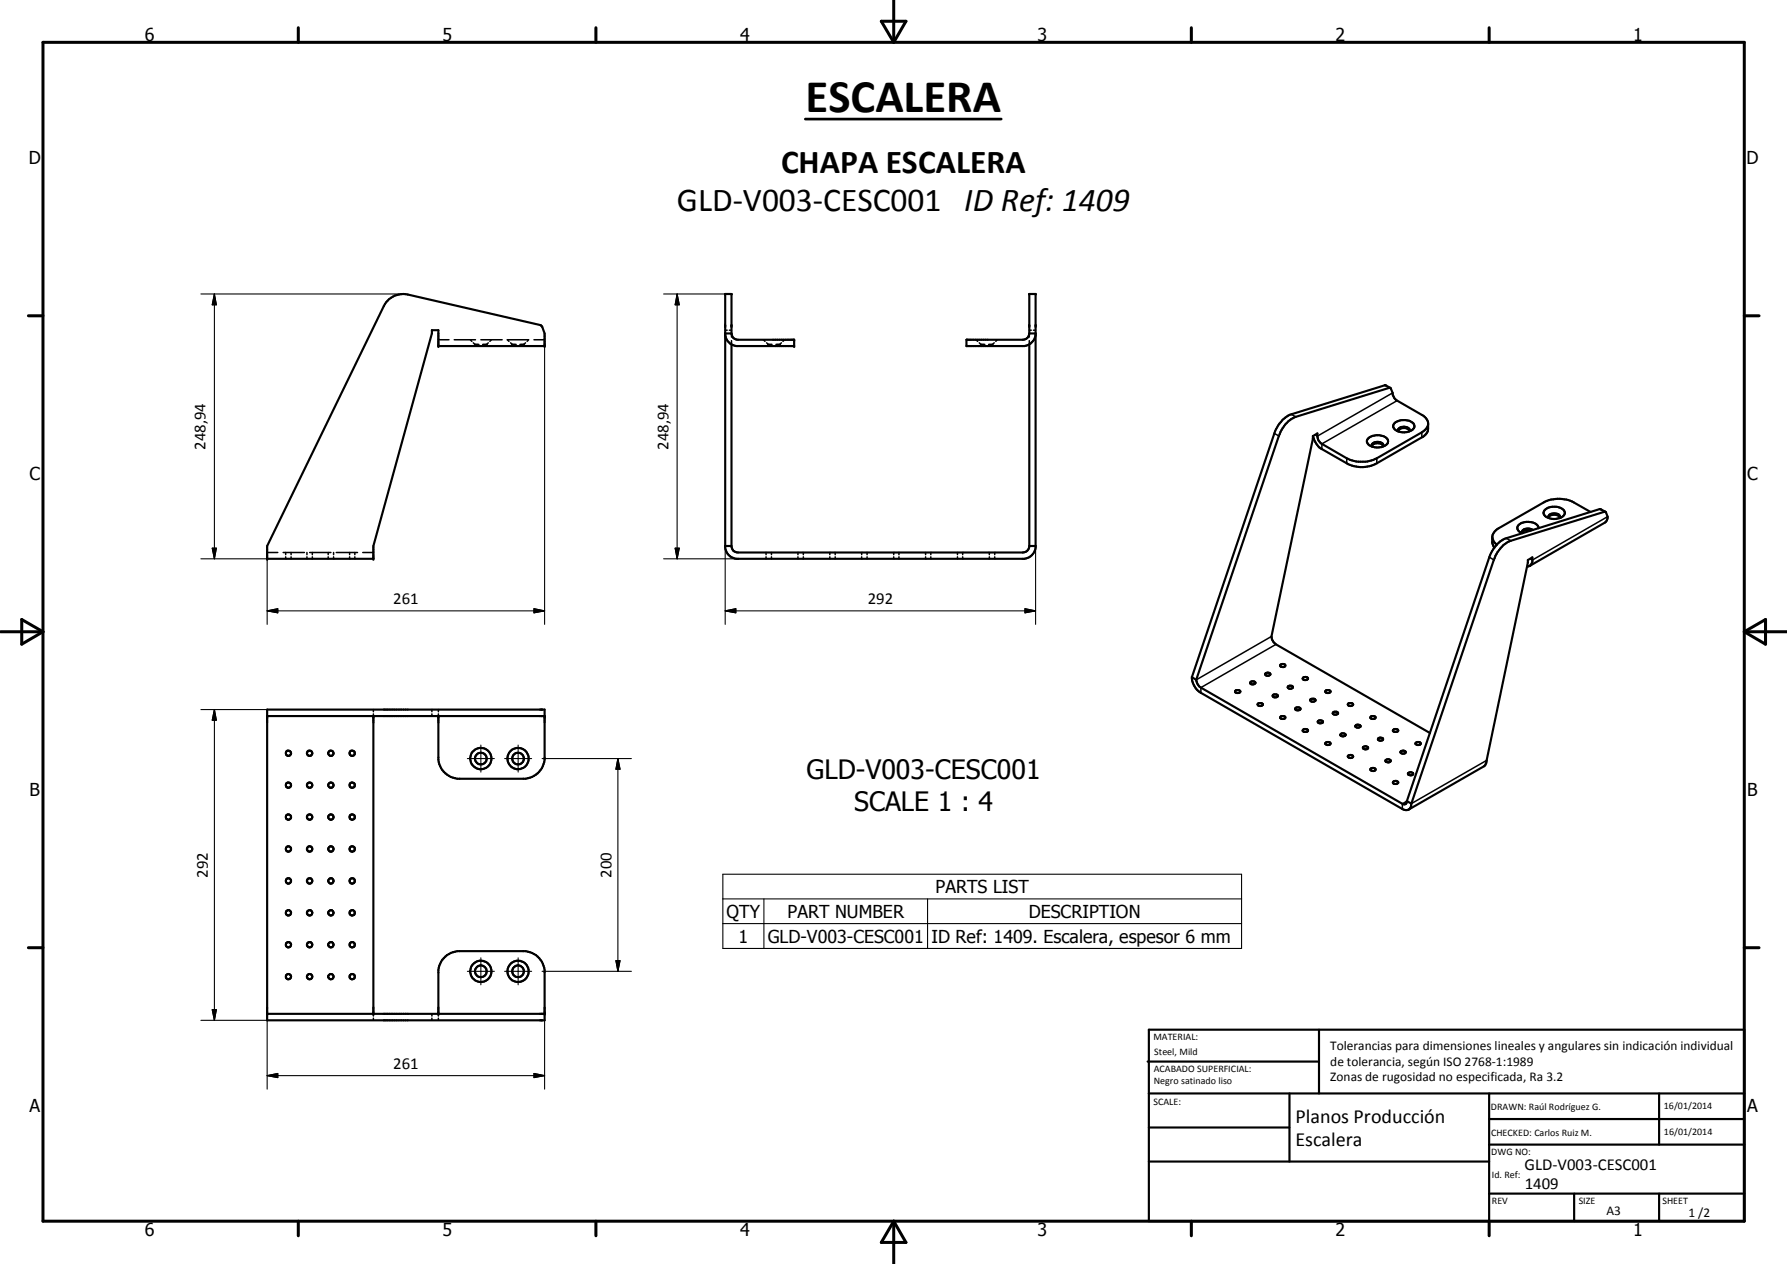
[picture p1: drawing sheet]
<svg xmlns="http://www.w3.org/2000/svg" width="420mm" height="297mm" viewBox="0 0 420 297" stroke-linecap="round" stroke-linejoin="round" font-family="sans-serif">
<g fill="none" stroke="#000" stroke-width=".51">
<path d="M91.1 70.7a5.2 5.2 0 0 1 4.8-1.5l31 7.2 .6 .4 .5 1.6v2.9h-24.9v-3.7h-1.6v.8l-13.7 49.9v3h-25v-3l27.4-56.4zM170.5 78.4h1.5M170.5 78.7l.6 1.5 .9 .7M172 78.4a1.45 1.45 0 0 0 1.5 1.4h13.2v1.5h-13.6l-1.1-.4M172 78.4v-9.3h-1.5v59.6a2.97 2.97 0 0 0 2.6 2.6h67.8a3.1 3.1 0 0 0 2.6-2.6v-59.6h-1.5v9.3M242 78.4a1.52 1.52 0 0 1-1.5 1.4h-13.3v1.5h13.7l1.1-.4M242 78.4h1.5M243.5 78.7l-.4 1.1-1.1 1.1M172 80.9v47.4M242 80.9v47.4M326.9 91.2l-1.2-.7-22.1 6.9a7 7 0 0 0-4 4.5l-19.4 57.2M328.1 99.2a3.5 3.5 0 0 1 4.3 .5 1.09 1.09 0 0 1-.8 1.6 3.3 3.3 0 0 1-4-.8v-.2a1.1 1.1 0 0 1 .5-1.1z"/>
<path d="M335.8 99.7l-.4 .9-1.1 1-10.6 6.1a7.8 7.8 0 0 1-7.1 0l-5.8-3.4a2.33 2.33 0 0 1-1.1-2.4l-1 .6v.6l-9.8 46.5 .2 .8 .9 1 36.2 20.9M308.7 102.4a5 5 0 0 0 1.8 3l6.1 3.5a7.4 7.4 0 0 0 7.1 0l10.9-6.3 .8-.7a2.84 2.84 0 0 0 .3-2.8l-.5-.9-.5-.5-6.6-3.9a1.8 1.8 0 0 1-.7-1.5l-.4-1.1-.2-.1-22.1 6.9a7.3 7.3 0 0 0-4 4.4l-19.4 57.4M321.7 103a3.2 3.2 0 0 1 4.6 .5l.1 .2a1.96 1.96 0 0 1-2.4 1.5 2.12 2.12 0 0 1-2.6-1.6zM322.5 104.8a1.76 1.76 0 0 1 2.7 0M322.6 104.9l-.1-.1a1.16 1.16 0 0 1 1.5-1 .9 .9 0 0 1 1.2 1.1M328.7 101.2a1.73 1.73 0 0 1 2.7 0M328.7 101.2v-.3a1.84 1.84 0 0 1 2.7 0v.3M328.7 101.2l.1 .2M331.4 101.2l-.1 .2M363.3 119.8a3.4 3.4 0 0 1 4.5 .3 1.36 1.36 0 0 1-1.5 1.7 2.92 2.92 0 0 1-3.4-1.2zM170.5 128.3h1.5M172 128.3a1.45 1.45 0 0 0 1.5 1.5h67a1.52 1.52 0 0 0 1.5-1.5"/>
<path d="M242 128.3h1.5M350.8 126.2a3.2 3.2 0 0 0 .6 2.5M351.4 128.7l-1.2 2.2-19.4 57.4M357.9 125.1l.1 .2M359.7 133l17.6-10.2 .5-.5 .2-.6-.5-1.4h-.3l-22 6.8a7.3 7.3 0 0 0-4 4.5l-19.4 57.2M359.7 133l.3-.4a2.01 2.01 0 0 0 .3-1.6l-1.1 .6v.6l-10 47.5-.3 .4-17.7 10.1M359.7 133l-.6 .1M360 124.6a1.9 1.9 0 0 0-2.1 .5M360.4 124.5a1.79 1.79 0 0 0-2.6 .5l.1 .1M361.7 124.1a1.96 1.96 0 0 0-2.3-1.5 2.33 2.33 0 0 0-2.7 1.4l.4 .8 .8 .5M364.1 121.6a1.73 1.73 0 0 1 2.7 0M364.1 121.6a1.48 1.48 0 0 1 2.2-.8l.4 .3 .1 .5"/>
<path d="M364.1 121.6l.1 .2M366.8 121.6l-.1 .2M374 120.3l-4-2.2a7.8 7.8 0 0 0-7 0l-10.7 6.1a2.12 2.12 0 0 0-1.4 1.8 2.12 2.12 0 0 0 1 2M377.5 120.3l-1.4-.7-22 6.9a5.5 5.5 0 0 0-2.7 2.2M280.2 159.1a4.4 4.4 0 0 0 2.2 3.7l47.3 27.3 .8 .3 .7-.2M280.2 159.1l1.1 .7M281.3 159.8l.3 1 .5 .7 47.6 27.4h.8l.3-.6M297.5 158.2l.7-.1 .5 .3a.65 .65 0 0 1-.6 .4 .65 .65 0 0 1-.6-.4zM301.1 156.2a.67 .67 0 0 1 1.1 .3 .66 .66 0 0 1-.6 .3 .66 .66 0 0 1-.6-.5zM306.4 159.3a.65 .65 0 0 1 1.1 .3l-.4 .2h-.6l-.2-.3zM62.8 168.3h65.2M87.8 168.3v70"/>
<path d="M103.1 168.3v10.2a5.1 5.1 0 0 0 4.4 4.5h16.1a5.1 5.1 0 0 0 4.4-4.5v-11.7h-65.2v73h65.2v-11.8a5.1 5.1 0 0 0-4.4-4.5h-16.1a5.1 5.1 0 0 0-4.4 4.5v10.3M290.5 162.3l.8-.1 .3 .2a.65 .65 0 0 1-.6 .5 .65 .65 0 0 1-.6-.5zM294 160.3l.5-.2 .7 .3a.7 .7 0 0 1-.6 .4 .7 .7 0 0 1-.7-.3zM295.8 165.4l.8-.2 .3 .3a.65 .65 0 0 1-.6 .4 .65 .65 0 0 1-.6-.4zM299.3 163.3l.8-.1 .3 .2a.67 .67 0 0 1-.5 .5 .67 .67 0 0 1-.7-.3zM301.2 168.3h.7a.33 .33 0 0 1 .3 .4 .33 .33 0 0 1-.4 .3l-.8-.3zM302.8 161.3a.67 .67 0 0 1 1.2 .2 .73 .73 0 0 1-1.2 0zM304.6 166.4l.8-.2 .3 .2a.63 .63 0 0 1-.4 .6 .63 .63 0 0 1-.7-.2l-.1-.2zM306.3 171.6a.74 .74 0 0 1 1.2 .1 .8 .8 0 0 1-1.2 0zM308.1 164.3l.9-.1 .3 .3a.66 .66 0 0 1-.6 .4 .66 .66 0 0 1-.7-.4zM309.8 169.5a.74 .74 0 0 1 1.3 .2 .68 .68 0 0 1-.7 .3 .68 .68 0 0 1-.6-.5zM311.6 174.6a.66 .66 0 0 1 .7-.2 .66 .66 0 0 1 .5 .5 .72 .72 0 0 1-1.2-.3z"/>
<path d="M311.7 162.3l.8-.1 .3 .2a.65 .65 0 0 1-.6 .5 .65 .65 0 0 1-.6-.5zM313.5 167.4l.8-.1 .3 .2a.72 .72 0 0 1-1.3 .1zM315.2 172.6a.72 .72 0 0 1 1.2 .1 .67 .67 0 0 1-.7 .4 .67 .67 0 0 1-.5-.5zM316.9 177.7a.78 .78 0 0 1 1.3 .1 .71 .71 0 0 1-.7 .3 .71 .71 0 0 1-.6-.4zM317 165.4l.8-.2 .3 .3a.64 .64 0 0 1-.6 .4 .64 .64 0 0 1-.6-.4zM318.7 170.6a.74 .74 0 0 1 1.2 .1 .7 .7 0 0 1-1.2-.1zM320.5 175.6a.68 .68 0 0 1 1.1 .3l-.8 .2-.3-.2zM322.3 168.4a.69 .69 0 0 1 1.1 .3 .75 .75 0 0 1-1.2 0zM324.1 173.5a.69 .69 0 0 1 1.1 .2 .64 .64 0 0 1-.6 .4 .64 .64 0 0 1-.6-.5zM325.7 178.7a.74 .74 0 0 1 1.3 .1 .67 .67 0 0 1-.7 .4 .67 .67 0 0 1-.6-.5zM327.5 171.6a.74 .74 0 0 1 1.2 .1 .68 .68 0 0 1-.6 .3 .68 .68 0 0 1-.6-.4zM329.3 176.6a.68 .68 0 0 1 1.2 .3 .65 .65 0 0 1-.7 .3 .65 .65 0 0 1-.5-.5z"/>
<path d="M332.9 174.5l.6-.1 .5 .3a.66 .66 0 0 1-.6 .4 .66 .66 0 0 1-.6-.5zM322.3 180.6a.67 .67 0 0 1 1.1 .3 .66 .66 0 0 1-.6 .3 .66 .66 0 0 1-.6-.5zM327.6 183.7a.65 .65 0 0 1 1.1 .3l-.4 .2h-.6l-.2-.3zM330.8 188.3l1 .5M331.1 181.7a.7 .7 0 0 1 1.2 .2 .69 .69 0 0 1-.7 .3 .69 .69 0 0 1-.6-.5zM331.8 188.8l-.1 .9-.5 .5M62.8 238.3h65.2M269.8 249.5h40.3M270.1 242h140v45h-140zM270.1 257h140M303.2 257v16M310.1 242v15"/>
<path d="M350.1 257v30M390.1 257v12M270.1 265h33.1M270.1 273h80M350.1 269h60M350.1 263h60M350.1 280.5h60M370.1 280.5v6.5M390.1 280.5v6.5"/>
<circle cx="67.8" cy="177" r=".61"/>
<circle cx="72.8" cy="177" r=".63"/>
<circle cx="77.8" cy="177" r=".63"/>
<circle cx="82.8" cy="177" r=".62"/>
<circle cx="113" cy="178.3" r="1.38"/>
<circle cx="113.1" cy="178.3" r="2.5"/>
<circle cx="121.8" cy="178.3" r="1.37"/>
<circle cx="121.8" cy="178.3" r="2.51"/>
<circle cx="67.8" cy="199.5" r=".61"/>
<circle cx="67.8" cy="184.5" r=".62"/>
<circle cx="67.8" cy="192" r=".63"/>
<circle cx="72.8" cy="192" r=".63"/>
<circle cx="72.8" cy="184.5" r=".63"/>
<circle cx="72.8" cy="199.5" r=".63"/>
<circle cx="77.8" cy="192" r=".63"/>
<circle cx="77.8" cy="184.5" r=".62"/>
<circle cx="77.8" cy="199.5" r=".62"/>
<circle cx="82.8" cy="184.5" r=".63"/>
<circle cx="82.8" cy="192" r=".64"/>
<circle cx="82.8" cy="199.5" r=".62"/>
<circle cx="67.8" cy="214.5" r=".61"/>
<circle cx="67.8" cy="207" r=".62"/>
<circle cx="72.8" cy="207" r=".63"/>
<circle cx="72.8" cy="214.5" r=".63"/>
<circle cx="77.8" cy="207" r=".63"/>
<circle cx="77.8" cy="214.5" r=".62"/>
<circle cx="82.8" cy="214.5" r=".64"/>
<circle cx="82.8" cy="207" r=".63"/>
<circle cx="67.8" cy="229.5" r=".61"/>
<circle cx="67.8" cy="222" r=".61"/>
<circle cx="72.8" cy="222" r=".63"/>
<circle cx="72.8" cy="229.5" r=".62"/>
<circle cx="77.8" cy="222" r=".63"/>
<circle cx="77.8" cy="229.5" r=".63"/>
<circle cx="82.8" cy="229.5" r=".62"/>
<circle cx="82.8" cy="222" r=".63"/>
<circle cx="113.1" cy="228.3" r="2.5"/>
<circle cx="113.1" cy="228.3" r="1.37"/>
<circle cx="121.8" cy="228.3" r="1.38"/>
<circle cx="121.8" cy="228.3" r="2.5"/>
</g>
<g fill="#000">
<circle cx="186.7" cy="79.8" r=".25"/>
<circle cx="103.1" cy="81.3" r=".25"/>
<circle cx="128" cy="81.3" r=".25"/>
<circle cx="180.6" cy="80.9" r=".18"/>
<circle cx="186.7" cy="81.3" r=".25"/>
<circle cx="62.8" cy="131.3" r=".25"/>
<circle cx="87.8" cy="131.3" r=".25"/>
<circle cx="62.8" cy="168.3" r=".25"/>
<circle cx="87.8" cy="168.3" r=".25"/>
<circle cx="103.1" cy="168.3" r=".25"/>
<circle cx="128" cy="168.3" r=".25"/>
<circle cx="62.8" cy="238.3" r=".25"/>
<circle cx="87.8" cy="238.3" r=".25"/>
<circle cx="103.1" cy="238.3" r=".25"/>
<circle cx="128" cy="238.3" r=".25"/>
</g>
<g fill="none" stroke="#000" stroke-width=".35">
<path d="M103.1 79.8h2.5M106.8 79.8h5M110.6 79.8l.3 .4M113.1 79.8h5M115.6 79.8l-.4 .4M125.5 79.8h2.5M170.5 77.6h.5M171.5 77.6h.5M172 78.4v.8M179.5 79.8l.4 .4M184.5 79.8l-.4 .4M229.5 79.8l.4 .4"/>
<path d="M234.5 79.8l-.4 .4M242 78.4v.8M242 77.6h.5M243 77.6h.5M111.3 80.6l.4 .3M111.7 80.9h.9M111.7 80.9v.2M111.7 81.2v.1M113.5 80.9h1M114.5 80.9v.2M114.5 81.2v.1M114.8 80.6l-.3 .3"/>
<path d="M119.7 80.2l-.4-.4h5l-.4 .4M120 80.6l.4 .3M120.4 80.9h1M120.4 80.9v.2M120.4 81.2v.1M122.2 80.9h1M123.2 80.9v.2M123.2 81.2v.1M123.6 80.6l-.4 .3M172 80.1v.8M180.2 80.6l.4 .3M180.6 80.9h.9"/>
<path d="M180.6 80.9v.2M180.6 81.2v.1M182.4 80.9h1M183.4 80.9v.2M183.4 81.2v.1M183.7 80.6l-.3 .3M230.2 80.6l.4 .3M230.6 80.9h1M230.6 80.9v.2M230.6 81.2v.1M232.4 80.9h1M233.4 80.9v.2"/>
<path d="M233.4 81.2v.1M233.8 80.6l-.4 .3M242 80.1v.8M303.6 97.4l1.1 .6M325.6 90.6l1 .5M327.4 92.3l-17.7 10.2-.5-.3M328.5 94.1l-17.7 10.2v1.2M299.6 101.9l1.1 .5M316.6 107.7v1.2M323.7 107.7v1.2M334.3 101.6v1.2M376.1 119.6l1.1 .7"/>
<path d="M62.8 129.8h2.5M66.6 129.8h5M67.2 129.8v.5M67.2 130.9v.4M68.4 129.8v.5M68.4 130.9v.4M72.2 129.8v.5M72.2 130.9v.4M72.8 129.8h5M73.4 129.8v.5M73.4 130.9v.4M77.2 129.8v.5"/>
<path d="M77.2 130.9v.4M78.4 129.8v.5M78.4 130.9v.4M79.1 129.8h5M82.2 129.8v.5M82.2 130.9v.4M83.4 129.8v.5M83.4 130.9v.4M85.3 129.8h2.5M180.1 129.8v.5M180.1 130.9v.4M181.4 129.8v.5"/>
<path d="M181.4 130.9v.4M187.6 129.8v.5M187.6 130.9v.4M188.9 129.8v.5M188.9 130.9v.4M195.1 129.8v.5M195.1 130.9v.4M196.4 129.8v.5M196.4 130.9v.4M202.6 129.8v.5M202.6 130.9v.4M203.9 129.8v.5"/>
<path d="M203.9 130.9v.4M210.1 129.8v.5M210.1 130.9v.4M211.4 129.8v.5M211.4 130.9v.4M217.6 129.8v.5M217.6 130.9v.4M218.9 129.8v.5M218.9 130.9v.4M225.1 129.8v.5M225.1 130.9v.4M226.3 129.8v.5"/>
<path d="M226.3 130.9v.4M232.6 129.8v.5M232.6 130.9v.4M233.9 129.8v.5M233.9 130.9v.4M350.2 130.9l1 .7M354.1 126.5l1.1 .6M378 121.4l-17.7 10.2-.6-.3M298.9 149.6l-17.6 10.2M300 151.4l-17.6 10.2v1.2M87.8 166.8v.5M87.8 167.8v.5"/>
<path d="M101.5 166.8v.5M101.5 167.8v.5M103.1 166.8v.5M103.1 167.8v.5M349.5 178.7l-17.7 10.1M330.8 188.3l-1.1 .6v1.2M87.8 238.3v.5M87.8 239.3v.5M101.5 238.3v.5M101.5 239.3v.5M103.1 238.3v.5M103.1 239.3v.5"/>
</g>
<g fill="none" stroke="#000" stroke-width=".71">
<path d="M10.1 9.9h400v277.1h-400zM70.1 6.5v3.4M140.1 6.5v3.4M207.2 5h5.8l-2.9 4.9zM210.1 0v9.9M280.1 6.5v3.4M350.1 6.5v3.4M6.7 74.2h3.4M410.1 74.2h3.5M.1 148.5h10M5.1 145.6l5 2.9-5 2.9zM410.1 148.5h10"/>
<path d="M410.1 148.5l5-2.9v5.8zM6.7 222.7h3.4M410.1 222.7h3.5M70.1 287v3.4M140.1 287v3.4M210.1 287v10M210.1 287l2.9 5h-5.8zM280.1 287v3.4M350.1 287v3.4"/>
</g>
<g fill="none" stroke="#000" stroke-width=".25">
<path d="M47.2 69.1h47.6M50.4 69.1l.5 2.5h-1zM50.4 69.1v62.2M156 69.1h14.5M159.2 69.1l.5 2.5h-1zM159.2 69.1v62.2M128 81.3v65.4M47.2 131.3h15.6v15.4M49.9 128.8h1l-.5 2.5zM156 131.3h17.5M158.7 128.8h1l-.5 2.5zM170.5 128.3v18.4"/>
<path d="M243.5 128.3v18.4M62.8 143.6l2.5-.6v1zM62.8 143.6h65.2M125.5 143l2.5 .6-2.5 .4zM170.5 143.6l2.5-.6v1zM170.5 143.6h73M241 143l2.5 .6-2.5 .4zM47.2 166.8h15.6M50.4 166.8l.5 2.4h-1zM50.4 166.8v73M109.9 178.3h6.3M113.1 175.1v6.3"/>
<path d="M118.6 178.3h6.4M121.8 175.1v6.3M127.5 178.3h21M145.3 178.3l.5 2.5h-1zM145.3 178.3v50M170 205.4h121.9v17.5h-121.9zM170 211.2h121.9M170 217h121.9M179.6 211.2v11.7M218.1 211.2v11.7M47.2 239.8h15.6M49.9 237.3h1l-.5 2.5z"/>
<path d="M62.8 236.8v19.1M109.9 228.3h6.3M113.1 225.1v6.3M118.6 228.3h6.4M121.8 225.1v6.3M127.5 228.3h21M128 236.8v19.1M144.8 225.8h1l-.5 2.5zM62.8 252.8l2.5-.5v.9zM62.8 252.8h65.2M125.5 252.3l2.5 .5-2.5 .4z"/>
</g>
<g fill="#000">
<path d="M50.4 69.1l.5 2.5h-1zM159.2 69.1l.5 2.5h-1zM49.9 128.8h1l-.5 2.5zM158.7 128.8h1l-.5 2.5zM62.8 143.6l2.5-.6v1zM125.5 143l2.5 .6-2.5 .4zM170.5 143.6l2.5-.6v1zM241 143l2.5 .6-2.5 .4zM50.4 166.8l.5 2.4h-1zM145.3 178.3l.5 2.5h-1zM49.9 237.3h1l-.5 2.5zM144.8 225.8h1l-.5 2.5z"/>
<path d="M62.8 252.8l2.5-.5v.9zM125.5 252.3l2.5 .5-2.5 .4z"/>
</g>
<path d="M189.3 28h46.1" fill="none" stroke="#000" stroke-width=".63"/>
<text font-size="11" x="189.4" y="26.4">ESCALERA</text>
<g font-size="7.9">
<text x="183.6" y="40.7">CHAPA ESCALERA</text>
<text x="159.2" y="49.7">GLD-V003-CESC001 ID Ref: 1409</text>
</g>
<g font-size="6.3">
<text x="189.6" y="183.2">GLD-V003-CESC001</text>
<text x="200.8" y="190.7">SCALE 1 : 4</text>
</g>
<g font-size="4.7">
<text x="304.6" y="263.9">Planos Producción</text>
<text x="304.6" y="269.3">Escalera</text>
</g>
<g font-size="4.2">
<text x="34" y="9.6">6</text>
<text x="104" y="9.6">5</text>
<text x="174" y="9.6">4</text>
<text x="244" y="9.6">3</text>
<text x="314" y="9.6">2</text>
<text x="384" y="9.6">1</text>
<text x="6.8" y="38.7">D</text>
<text x="410.6" y="38.7">D</text>
<text x="7" y="112.9">C</text>
<text x="410.8" y="112.9">C</text>
<text x="7" y="187.1">B</text>
<text x="410.8" y="187.1">B</text>
<text x="220" y="209.9">PARTS LIST</text>
<text x="170.8" y="215.7">QTY</text>
<text x="185.2" y="215.7">PART NUMBER</text>
<text x="241.9" y="215.7">DESCRIPTION</text>
<text x="173.6" y="221.5">1</text>
<text x="180.5" y="221.5">GLD-V003-CESC001</text>
<text x="219" y="221.6">ID Ref: 1409. Escalera, espesor 6 mm</text>
<text x="7" y="261.4">A</text>
<text x="410.8" y="261.4">A</text>
<text x="34" y="290.4">6</text>
<text x="104" y="290.4">5</text>
<text x="174" y="290.4">4</text>
<text x="244" y="290.4">3</text>
<text x="314" y="290.4">2</text>
<text x="384" y="290.4">1</text>
</g>
<g font-size="3.9">
<text x="48.3" y="105.7" transform="rotate(-90 48.3 105.7)">248,94</text>
<text x="157.2" y="105.7" transform="rotate(-90 157.2 105.7)">248,94</text>
<text x="92.4" y="142">261</text>
<text x="204" y="142">292</text>
<text x="48.9" y="206.2" transform="rotate(-90 48.9 206.2)">292</text>
<text x="143.8" y="206.2" transform="rotate(-90 143.8 206.2)">200</text>
<text x="92.4" y="251.2">261</text>
<text x="358.5" y="275">GLD-V003-CESC001</text>
<text x="358.5" y="279.4">1409</text>
</g>
<g font-size="3.1">
<text x="312.7" y="246.8">Tolerancias para dimensiones lineales y angulares sin indicación individual</text>
<text x="312.7" y="250.4">de tolerancia, según ISO 2768-1:1989</text>
<text x="312.7" y="254">Zonas de rugosidad no especificada, Ra 3.2</text>
<text x="377.7" y="285.6">A3</text>
<text x="397" y="285.9">1 /2</text>
</g>
<g font-size="2.4">
<text x="271.2" y="244.4">MATERIAL:</text>
<text x="271.3" y="252">ACABADO SUPERFICIAL:</text>
<text x="271.4" y="247.9">Steel, Mild</text>
<text x="271.3" y="254.6">Negro satinado liso</text>
<text x="271.2" y="259.7">SCALE:</text>
<text x="350.6" y="260.8">DRAWN: Raúl Rodríguez G.</text>
<text x="391.2" y="260.6">16/01/2014</text>
<text x="350.6" y="267">CHECKED: Carlos Ruiz M.</text>
<text x="391.2" y="266.7">16/01/2014</text>
<text x="350.6" y="271.4">DWG NO:</text>
<text x="350.8" y="276.9">Id. Ref:</text>
<text x="350.8" y="282.8">REV</text>
<text x="371.2" y="282.9">SIZE</text>
<text x="390.9" y="282.9">SHEET</text>
</g>
</svg>
